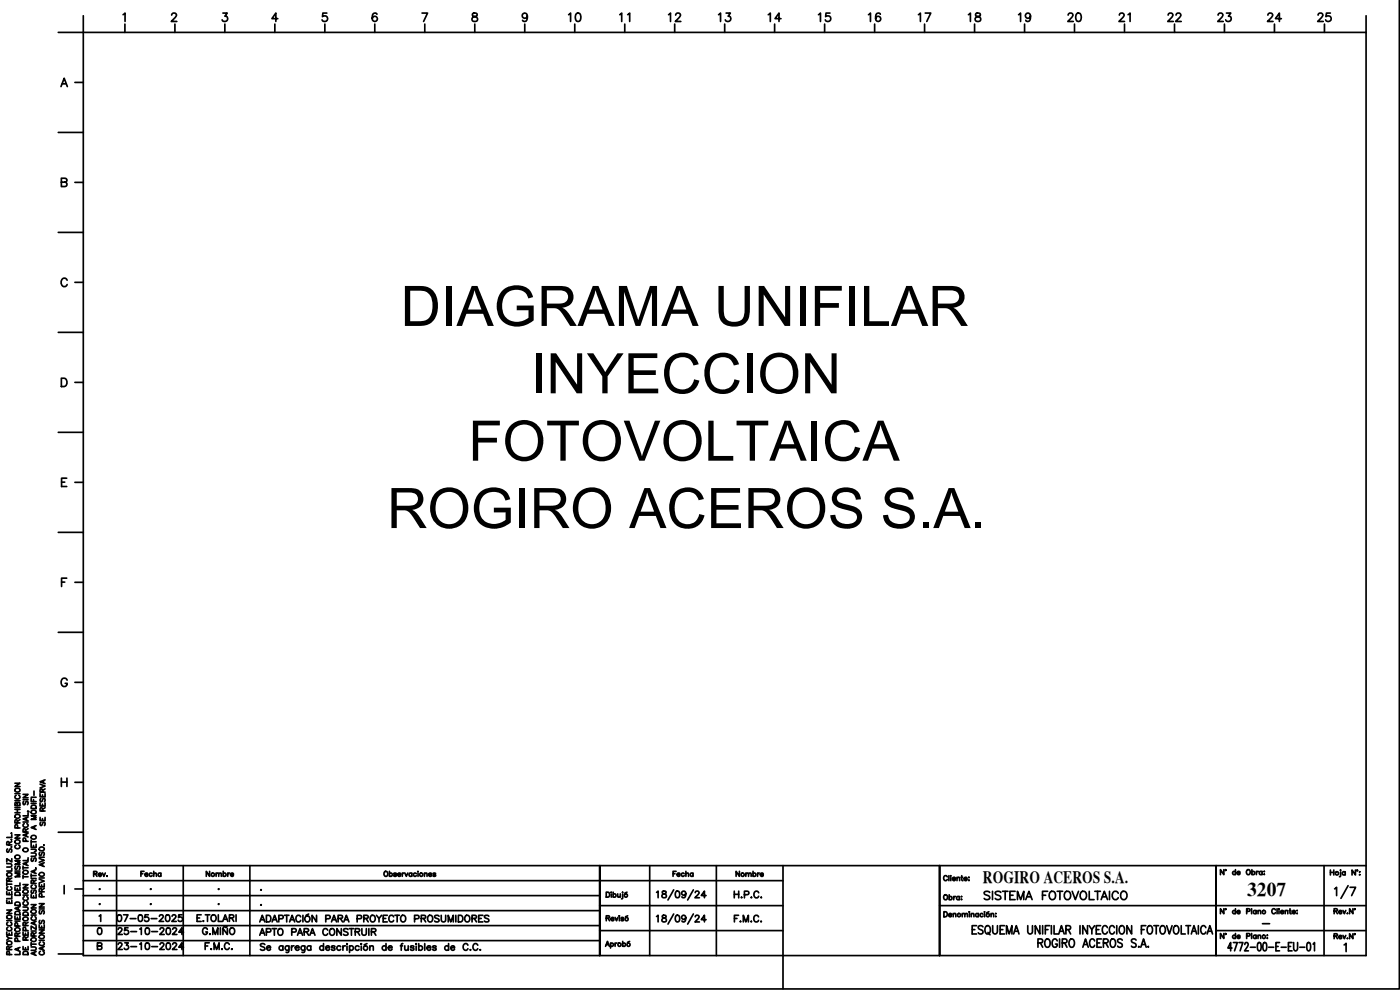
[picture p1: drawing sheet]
<svg xmlns="http://www.w3.org/2000/svg" width="420mm" height="297mm" viewBox="0 0 420 297" stroke-linecap="round" stroke-linejoin="round" font-family="sans-serif">
<!-- layer: ASHADE -->
<g fill="none" stroke="#000" stroke-width=".51">
<path d="M420 .1v296.6h-420M4.5 235h1.5l-1.5 1h1.5M4.5 238.1h1.5M4.6 236.8a.71 .71 0 0 1 .9-.3 .71 .71 0 0 1 .3 1 .74 .74 0 0 1-.9 .1 .74 .74 0 0 1-.3-.8zM4.8 238.6a.56 .56 0 0 0-.3 .7 .56 .56 0 0 0 .6 .4h.3a.56 .56 0 0 0 .6-.4 .56 .56 0 0 0-.4-.7M6.9 238.3h1.5l-1.5 1.1h1.5M6.9 239.9h1.5M9.4 239.6v.9h1.4M9.4 239.2h1.4M2 259.1h1.1l.4 .5v.3l-.4 .2h-1.1M2.2 254.7l-.1 .9h.4l.4-.7 .4-.2 .2 .4-.2 .6M2.8 253.5l-.1-.9h-.5l-.2 .9h1.5"/>
<path d="M3.4 254.1h.1M3.4 251.9h.1M3.4 250h.1M3.5 257.6v1l-1.5-1v1M3.5 250.4v.9h-1.5M3.5 252.5l-.7 .5M4.5 250.5h1.5l-1.5 1h1.5M4.5 243.8h1.5M4.5 242.9h1.5M4.5 242.3h1.5M4.5 240.2h1.5M4.6 256.8a.71 .71 0 0 1 .9-.2 .71 .71 0 0 1 .3 1 .74 .74 0 0 1-.9 .1 .74 .74 0 0 1-.3-.9z"/>
<path d="M4.6 252.3a.71 .71 0 0 1 .9-.3 .71 .71 0 0 1 .3 1 .74 .74 0 0 1-.9 .1 .74 .74 0 0 1-.3-.8zM4.6 244.6a.71 .71 0 0 1 .9-.2 .71 .71 0 0 1 .3 .9 .74 .74 0 0 1-.9 .2 .74 .74 0 0 1-.3-.9zM4.7 259.8l-.1 .9 .4 .1 .4-.8 .4-.2 .2 .4-.2 .6M4.8 253.6a.56 .56 0 0 0-.3 .6 .56 .56 0 0 0 .6 .4h.3a.56 .56 0 0 0 .6-.4 .56 .56 0 0 0-.4-.6M5.2 246.9l-.1-.8-.3-.2-.3 .4v.6h1.5M5.2 241.1l.3-.4 .3 .1 .2 .3v.6h-1.5l.1-.9 .5 .1 .1 .8M5.2 242.9v.9M5.3 248.4l-.1-.8-.6-.1-.1 .9h1.5M6 258.2h-1.5l1.5 .6-1.5 .6h1.5M6 245.9l-.8 .5M6.9 259.8v1M6.9 246.6h1.5"/>
<path d="M7.1 254.6a.73 .73 0 0 1 .9-.1 .73 .73 0 0 1 .3 .8 .7 .7 0 0 1-.9 .2 .7 .7 0 0 1-.3-.9zM7.1 240.4l-.2 .4 .2 .6 .4-.1 .5-.9 .4 .4-.2 .6M7.3 247.1a.54 .54 0 0 0-.4 .7 .54 .54 0 0 0 .6 .4h.4a.54 .54 0 0 0 .5-.4 .54 .54 0 0 0-.3-.7M7.6 249.6v-.8l-.4-.2-.3 .4v.6h1.5M7.7 252.4l-.1-.8-.5-.1-.2 .9h1.5M7.9 245.3v.8M7.9 250.2v.7M7.9 258.8v.7M8.3 243.4l.4 .2M8.4 258.6l-1.5 .5 1.5 .6M8.4 257.4v.8h-1.5M8.4 250l-1.5 .6 1.5 .5"/>
<path d="M8.4 245.1l-1.5 .6 1.5 .6M8.4 243.9v.9h-1.5M8.4 248.6l-.8 .5M9.4 255.9h1l.4 .5v.3l-.4 .2h-1M9.4 254.8l1.3 .1 .1 .5-.4 .1M9.4 253.3v.9h1.4v-.9M9.4 252.1v1M9.4 252.6h1.4M9.4 241.1h1.4M9.4 241.9a.82 .82 0 0 1 1.4 .2v.5h-1.4zM9.6 257.4l-.2 .4 .2 .6 .3-.1 .5-.9 .4 .4-.2 .6M10.1 253.6v.6"/>
<path d="M10.8 247.7l-1.4 .6 1.4 .6M10.8 244.7h-1.4l1.4 .6-1.4 .6h1.4M11.8 257.6l1.5 .5-1.5 .6M11.8 257.2h1.5M12 255.7l-.2 .4 .2 .6 .3-.1 .5-.9 .5 .4-.2 .6M12 254.3a.74 .74 0 0 1 .9-.1 .74 .74 0 0 1 .3 .8 .71 .71 0 0 1-1 .3 .71 .71 0 0 1-.2-1zM12.8 259.1v.7M13.1 253.6h.1M13.3 258.9l-1.5 .5 1.5 .6M2 279.6v1h1.5v-1M2 273.1h1.5l-1.5 1h1.5M2 270.1v.9h1.5v-.9"/>
<path d="M2 267.5v.9h1.5v-.9M2 276.2h1.5M2 265.3h1.5M2 264.8v1M2.1 274.9a.71 .71 0 0 1 1-.3 .71 .71 0 0 1 .2 1 .74 .74 0 0 1-.9 .1 .74 .74 0 0 1-.3-.8zM2.1 262.1a.71 .71 0 0 1 1-.2 .71 .71 0 0 1 .2 1 .74 .74 0 0 1-.9 .1 .74 .74 0 0 1-.3-.9zM2.4 278.2a.56 .56 0 0 0-.4 .6 .56 .56 0 0 0 .6 .5h.4a.56 .56 0 0 0 .5-.5 .56 .56 0 0 0-.3-.6M2.4 276.7a.54 .54 0 0 0-.4 .6 .54 .54 0 0 0 .6 .5h.4a.54 .54 0 0 0 .5-.5 .54 .54 0 0 0-.3-.6M2.4 266.1a.54 .54 0 0 0-.4 .6 .54 .54 0 0 0 .6 .4h.4a.54 .54 0 0 0 .5-.4 .54 .54 0 0 0-.3-.6M2.8 264.4l-.1-.8-.5-.1-.2 .9h1.5M2.8 267.9v.5M2.8 270.4v.6"/>
<path d="M2.8 280v.6M3.5 268.8v.8h-1.5M3.5 260.5v.9h-1.5M3.5 263.4l-.7 .5M4.5 274.9v.9h1.5v-.9M4.5 266.2v.9h1.5v-.9M4.5 276.4h1.5M4.5 261.4h1.5M4.6 278.6a.71 .71 0 0 1 .9-.2 .71 .71 0 0 1 .3 .9 .73 .73 0 0 1-.9 .2 .73 .73 0 0 1-.3-.9zM4.6 273.7a.84 .84 0 0 1 1.4 .2v.5h-1.5zM4.6 270.9a.86 .86 0 0 1 1.4 .2v.5h-1.5zM4.6 267.9a.82 .82 0 0 1 1-.2 .82 .82 0 0 1 .4 .9h-1.5z"/>
<path d="M5.2 266.6v.5M5.2 275.2v.6M5.3 277.9l-.1-.9h-.6l-.1 .9h1.5M5.5 272.2v.7M6 272l-1.5 .6 1.5 .5M6 264.9v.9h-1.5M6 261.9h-1.5l1.5 .6-1.5 .6h1.5M6 279.9l-.8 .5M6.9 279.6v1h1.5v-1M6.9 272.1l1.3 .1 .2 .4-.2 .5h-1.3M6.9 265.4h1.5l-1.5 1h1.5M6.9 268.6h1.5"/>
<path d="M6.9 263.1h1.5M6.9 262.6v1M6.9 260.4h1.5M7 273.9a.84 .84 0 0 1 1.4 .2v.5h-1.5zM7 267.2a.71 .71 0 0 1 1-.3 .71 .71 0 0 1 .2 1 .73 .73 0 0 1-.9 .1 .73 .73 0 0 1-.3-.8zM7 261.4a.71 .71 0 0 1 1-.3 .71 .71 0 0 1 .2 1 .74 .74 0 0 1-.9 .1 .74 .74 0 0 1-.3-.8zM7.1 275.3a.69 .69 0 0 1 1-.1 .69 .69 0 0 1 .1 .9 .74 .74 0 0 1-.9 .1 .74 .74 0 0 1-.3-.8zM7.3 270.6a.56 .56 0 0 0-.4 .6 .56 .56 0 0 0 .6 .4h.4a.56 .56 0 0 0 .5-.4 .56 .56 0 0 0-.3-.6M7.3 269.1a.56 .56 0 0 0-.4 .6 .56 .56 0 0 0 .6 .4h.4a.56 .56 0 0 0 .5-.4 .56 .56 0 0 0-.3-.6M7.6 277.7v-.9h-.5l-.2 .9h1.5M7.6 280v.6M7.7 279.2l-.1-.9-.4-.1-.3 .4v.6h1.5"/>
<path d="M8.4 276.7l-.8 .5M9.4 271.4h1.4l-1.4 1h1.4M9.4 268.4v1h1.4v-1M9.4 262.2v1M9.4 279.3h1.4M9.4 274.6h1.4M9.4 263.6h1.4M9.4 262.7h1.4M9.6 267.1l-.2 .3 .2 .7 .3-.2 .4-.8h.3l.2 .3-.2 .7M9.7 275.1a.61 .61 0 0 0-.3 .8 .61 .61 0 0 0 .9 .2 .56 .56 0 0 0 .5-.4 .56 .56 0 0 0-.3-.6M9.7 265.6a.61 .61 0 0 0-.3 .8 .61 .61 0 0 0 .9 .2 .56 .56 0 0 0 .5-.4 .56 .56 0 0 0-.3-.6M10.1 265.1l-.1-.9-.4-.1-.2 .3v.7h1.4"/>
<path d="M10.1 268.8v.6M10.4 261.1v.8M10.4 276.6v.8M10.7 260.5h.1M10.8 277.9v1l-1.4-1v1M10.8 276.4l-1.4 .6 1.4 .6M10.8 260.9l-1.4 .6 1.4 .6M10.8 279.9l-.7 .5M10.8 264.1l-.7 .5M11.8 279h1.5l-1.5 1h1.5M11.8 277.5v.9h1.5v-.9M11.8 271.1h1.5l-1.5 1h1.5"/>
<path d="M11.8 265.1v1h1.5v-1M11.8 263.8l1.5 .6-1.5 .5M11.8 272.7h1.5M11.8 263.4h1.5M12 276.1l-.2 .4 .2 .6 .3-.1 .4-.8 .5 .1-.1 .8M12 273.2l-.2 .4 .2 .6 .3-.1 .4-.8 .4-.1 .2 .4-.2 .6M12 261.9a.69 .69 0 0 1 1-.1 .69 .69 0 0 1 .1 1 .73 .73 0 0 1-.9 .1 .73 .73 0 0 1-.3-.8zM12.5 267.6l-.1-.9-.3-.1-.3 .3v.7h1.5M12.5 265.5v.6M12.5 277.9v.5M12.6 269.1l-.1-.9-.6-.1-.1 1h1.5M13.3 266.6l-.8 .5"/>
<path d="M2 280.9l.8 .6M2.2 282.5a.74 .74 0 0 1 .9-.1 .74 .74 0 0 1 .4 .8 .71 .71 0 0 1-1 .3 .71 .71 0 0 1-.3-1zM2.8 284.9l-.1-.8-.4-.2-.3 .4v.6h1.5M2.8 286.4v-.8h-.7l-.1 .8h1.5M3.5 281.5h-.7l-.8 .6M3.5 283.9l-.7 .5M5.2 280.9l-.1-.8-.3-.2-.3 .4v.6h1.5M5.3 282.4l-.1-.8h-.6l-.1 .8h1.5M5.5 284.5v.7M6 285.6v.8h-1.5M6 284.3l-1.5 .5 1.5 .6M6.9 284v.9h1.5v-.9"/>
<path d="M7 285.7a.81 .81 0 0 1 1-.2 .81 .81 0 0 1 .4 .9h-1.5zM7.6 282.1v-.9l-.4-.1-.3 .3v.7h1.5M7.6 284.4v.5M8.4 281.1l-.8 .5M9.4 284.1h1l.4 .5v.3l-.4 .2h-1M9.4 283.3h1.4M9.4 282.8v1M10.1 280.8l-.1-.8-.5-.1-.1 .9h1.4M10.4 285.7v.7M10.8 285.5l-1.4 .6 1.4 .5M11.8 282.1h1.5M12 280.6a.69 .69 0 0 1 1-.1 .69 .69 0 0 1 .1 1 .73 .73 0 0 1-.9 .1 .73 .73 0 0 1-.3-.8z"/>
<path d="M12.1 285.4a.56 .56 0 0 0-.3 .7 .56 .56 0 0 0 .5 .4h.4a.56 .56 0 0 0 .6-.4 .56 .56 0 0 0-.4-.7M12.1 282.6a.54 .54 0 0 0-.3 .7 .54 .54 0 0 0 .5 .4h.4a.54 .54 0 0 0 .6-.4 .54 .54 0 0 0-.4-.7M12.8 284.2v.7M13.3 284l-1.5 .6 1.5 .5M25 286.7v-277h385v277M235 286.7v10"/>
<circle cx="10" cy="251.2" r=".69"/>
<circle cx="10" cy="243.6" r=".69"/>
<circle cx="10" cy="273.5" r=".69"/>
<circle cx="10" cy="281.9" r=".69"/>
</g>
<!-- layer: Texto-rotulo -->
<g fill="none" stroke="#000" stroke-width=".51">
<path d="M17.5 9.7h7.5M36.9 4.4l.6-.5v2.5M37.5 7.2v2.5M51.5 4.5l.5-.6h.5l.5 .5-.4 .8-1.2 1.2h1.7M52.5 7.2v2.5M66.9 3.9h1.3l-.7 1a.83 .83 0 0 1 .6 1.3 .83 .83 0 0 1-1.4-.2M67.5 7.2v2.5M82.5 7.2v2.5M83.4 5.6h-1.8l1.2-1.7v2.5M97.5 7.2v2.5M98.1 3.9h-1.2l-.1 1.1a.88 .88 0 0 1 1.3 0 .88 .88 0 0 1-.2 1.3 .88 .88 0 0 1-1.3-.3M112.5 7.2v2.5"/>
<path d="M113.1 4.3a.71 .71 0 0 0-1-.3 1.45 1.45 0 0 0 .4 2.4 .78 .78 0 0 0 .8-.7 .78 .78 0 0 0-.8-.8 .78 .78 0 0 0-.8 .7M126.7 3.9h1.6l-1.2 2.5M127.5 7.2v2.5M141.9 4a.5 .5 0 0 0 .2 .9l.5 .1a.72 .72 0 0 1 .7 .7 .72 .72 0 0 1-.6 .7h-.5a.72 .72 0 0 1-.6-.7 .72 .72 0 0 1 .8-.7l.4-.1a.5 .5 0 0 0 .3-.9zM142.5 7.2v2.5M157.5 7.2v2.5M158.3 4.8a.77 .77 0 0 1-1.1 .6 .77 .77 0 0 1-.3-1.2 .77 .77 0 0 1 1.2 .1 1.34 1.34 0 0 1-.8 2.1l-.5-.3M410 4.7v5M17.5 39.7h7.5M18.3 26l1-2.5 .9 2.5M18.6 25.2h1.3M22.5 24.7h2.5"/>
<path d="M18.4 54.7l1.5-.1 .2-.4-.1-.5-.5-.2h-1.1v2.5h1.1a.66 .66 0 0 0 .6-.7 .66 .66 0 0 0-.6-.6M22.5 54.7h2.5M17.5 69.7h7.5M17.5 99.7h7.5M20.2 84.1a.92 .92 0 0 0-1.1-.6 .92 .92 0 0 0-.7 .9v.6a.92 .92 0 0 0 .7 1 .92 .92 0 0 0 1.1-.6M22.5 84.7h2.5M18.4 113.5h.9a1.34 1.34 0 0 1 .8 1.2 1.34 1.34 0 0 1-.8 1.3h-.9zM22.5 114.7h2.5M17.5 129.7h7.5M17.5 159.7h7.5M18.5 144.7h.9M20 143.5h-1.5v2.5h1.5"/>
<path d="M22.5 144.7h2.5M18.5 174.7h.9M20 173.5h-1.5v2.5M22.5 174.7h2.5M17.5 189.7h7.5M17.5 219.7h7.5M20.2 204.1a.93 .93 0 0 0-1.1-.6 .93 .93 0 0 0-.7 .9v.6a.9 .9 0 0 0 .9 1 .9 .9 0 0 0 .9-1h-.6M22.5 204.7h2.5M18.4 233.5v2.5M18.4 234.7h1.7M20.1 233.5v2.5M22.5 234.7h2.5"/>
<path d="M17.5 249.7h7.5M19.3 265.7v2.5M22.5 266.7h2.5M115.4 261.7l.1-.2a.67 .67 0 0 1 .9 .7 .67 .67 0 0 1-1 .5zM116.9 262.2a.47 .47 0 0 1 .7-.1 .47 .47 0 0 1 0 .7 .47 .47 0 0 1-.7-.1M116.9 261.4v1.5M119 262.2l-.8-.2v.3l.8 .4-.3 .2-.5-.2M119.4 262.4h.8a.49 .49 0 0 0-.7-.3 .49 .49 0 0 0-.1 .7 .49 .49 0 0 0 .7 .1l.1-.2M120.7 261.9v1M121.3 261.9l-.4 .1-.2 .4M121.5 261.9l.4 1 .5-1M123.6 262.2a.47 .47 0 0 0-.7-.1 .47 .47 0 0 0 0 .7 .47 .47 0 0 0 .7-.1"/>
<path d="M123.6 261.9v1M124.9 262.2a.47 .47 0 0 0-.7-.1 .47 .47 0 0 0 0 .7 .47 .47 0 0 0 .7-.1M125.4 261.5h.1M125.5 262v.9M127.4 262.2l.3-.3 .4 .1 .1 .9M127.4 261.9v1M128.7 262.4h.8a.48 .48 0 0 0-.6-.3 .48 .48 0 0 0-.2 .7 .48 .48 0 0 0 .7 .1l.1-.2M130.7 262.2l-.2-.3-.6 .3 .8 .3v.4l-.8-.2M181.9 275.5l.9-.1 .1-.5-1-.1v1.5M181.9 267.7h.6a.81 .81 0 0 1 .5 .7 .81 .81 0 0 1-.5 .8h-.6zM182.5 275.5l.4 .8M183.4 275.7h.8a.48 .48 0 0 0-.7-.3 .48 .48 0 0 0 .1 .8l.4 .1 .2-.2"/>
<path d="M183.4 267.8h.1M183.5 268.3v.9M184 268.4a.47 .47 0 0 1 .7-.1 .47 .47 0 0 1 0 .7 .47 .47 0 0 1-.7 0M184 267.7v1.5M184.6 275.3l.4 1 .4-1M185.4 268.2v.9l.4 .1 .4-.3M185.8 274.8h.1M185.9 275.3v1M186.2 268.2v1M186.8 267.8h.1M186.9 268.3v1.1l-.4 .3M187.2 275.5l-.3-.2h-.4v.3l.6 .2 .1 .3-.3 .2-.5-.2"/>
<path d="M188.2 267.7l-.7 .3M188.4 274.8l-.7 .2M283.3 273.6h.5a.8 .8 0 0 1 .5 .7 .8 .8 0 0 1-.5 .8h-.5zM283.4 268.7l.1-.2a.67 .67 0 0 1 .9 .8 .67 .67 0 0 1-1 .5zM284.3 263.1a.56 .56 0 0 0-.6-.4 .56 .56 0 0 0-.5 .6v.4a.56 .56 0 0 0 .5 .5 .56 .56 0 0 0 .6-.3M284.7 274.5h.9a.47 .47 0 0 0-.8-.3 .47 .47 0 0 0 .1 .8l.4 .1 .3-.2M284.8 262.7v1.5M284.9 269.2a.47 .47 0 0 1 .7-.1 .47 .47 0 0 1 0 .7 .47 .47 0 0 1-.7 0M284.9 268.5v1.5M285.3 262.8h.1M285.3 263.3v.9M285.9 263.7h.8a.43 .43 0 0 0-.4-.5 .43 .43 0 0 0-.4 .5l.3 .5 .5-.2"/>
<path d="M286.1 274.3l.3-.2h.4l.1 1M286.1 274.1v1M286.2 269v1M286.8 269h-.4l-.2 .4M287.2 263.5l.4-.3 .3 .1 .1 .9M287.2 263.2v1M287.9 269.2a.48 .48 0 0 0-.7-.1 .48 .48 0 0 0 0 .7 .48 .48 0 0 0 .7 0M287.9 269v1M288.4 263.2h.5M288.6 269h.1M288.6 269.8h.1M288.6 262.7v1.2l.4 .3"/>
<path d="M288.8 274.3l.3-.2h.4l.1 1M288.8 274.1v1M289.3 263.7h.9a.44 .44 0 0 0-.4-.5 .44 .44 0 0 0-.5 .5l.4 .5 .5-.2M289.6 274.3l.3-.2h.4v1M290.8 263.2h.1M290.8 264.1h.1M290.9 273.6h.1M290.9 274.1v1M291.5 274.3l.3-.2h.4l.1 1M291.5 274.1v1M293.6 274.3a.48 .48 0 0 0-.7-.1 .48 .48 0 0 0 0 .7 .48 .48 0 0 0 .7 0M293.6 274.1v1"/>
<path d="M295 274.3a.48 .48 0 0 0-.7-.1 .48 .48 0 0 0 0 .7 .48 .48 0 0 0 .7 0M295.4 273.6h.1M295.5 274.1v1M296.8 273.6l-.7 .2M297.4 274.3l.4-.2h.3l.1 1M297.4 274.1v1M298.9 274.1h.1M298.9 274.9h.1M367.3 272.7v1.5l-1-1.5v1.5M367.3 260.9v1.5l-1-1.5v1.5M370.8 273.4a.48 .48 0 0 0-.7-.1 .48 .48 0 0 0 0 .7 .48 .48 0 0 0 .7-.1M370.8 261.6a.48 .48 0 0 0-.7 0 .48 .48 0 0 0 0 .7 .48 .48 0 0 0 .7-.1"/>
<path d="M370.8 260.9v1.5M370.8 272.7v1.5M371.3 273.6h.8a.48 .48 0 0 0-.6-.3 .48 .48 0 0 0-.2 .7 .48 .48 0 0 0 .7 .1l.1-.2M371.3 261.9h.8a.48 .48 0 0 0-.6-.3 .48 .48 0 0 0-.2 .7 .48 .48 0 0 0 .7 .1l.1-.2M374.1 273.4h.9l.1-.6-1-.1v1.5M374.2 261.1l.2-.1a.68 .68 0 0 1 .8 .7 .68 .68 0 0 1-1 .5zM375.6 272.7v1.5M375.7 261.6a.47 .47 0 0 1 .7 0 .47 .47 0 0 1 0 .7 .47 .47 0 0 1-.7-.1M375.7 260.9v1.5M377 273.4a.47 .47 0 0 0-.7-.1 .47 .47 0 0 0 0 .7 .47 .47 0 0 0 .7-.1M377 273.2v1M377.1 261.4v1"/>
<path d="M377.5 273.4l.4-.2h.4l.1 1M377.5 273.2v1M377.6 261.4l-.3 .1-.2 .4M378.8 261.6a.48 .48 0 0 0-.7 0 .48 .48 0 0 0 0 .7 .48 .48 0 0 0 .7-.1M378.8 261.4v1M379.4 261.4h.1M379.4 262.3h.1M382.8 273a.56 .56 0 0 0-.7-.4 .56 .56 0 0 0-.4 .6v.4a.56 .56 0 0 0 .4 .6 .56 .56 0 0 0 .7-.4M383.3 272.7v1.5M383.8 272.7h.1M383.8 273.2v1M384.3 273.6h.9a.51 .51 0 0 0-.8-.2 .51 .51 0 0 0 0 .8 .51 .51 0 0 0 .8-.3"/>
<path d="M385.7 273.4l.4-.2h.3l.1 1M385.7 273.2v1M386.9 273.2h.5M387.1 272.7v1.2l.4 .3M387.8 273.6h.9a.5 .5 0 0 0-.8-.2 .5 .5 0 0 0 0 .8 .5 .5 0 0 0 .8-.3M389.3 273.2h.1M389.3 274h.1M399.3 261v1.5M399.3 261.8h1M400.3 261v1.5M400.4 273.4l.8-.1 .1-.5-.9-.1v1.5M400.9 273.4l.5 .8"/>
<path d="M401.8 273.6h.9a.48 .48 0 0 0-.5-.4 .48 .48 0 0 0-.5 .5 .48 .48 0 0 0 .5 .5l.5-.3M402.3 261.1h.1M402.3 261.6v1.1l-.3 .3M403 273.2l.5 1 .4-1M403.7 261.8a.48 .48 0 0 0-.7-.1 .48 .48 0 0 0 0 .7 .48 .48 0 0 0 .7-.1M403.7 261.5v1M404.4 274h.1M406 272.7v1.5l-1-1.5v1.5M406.8 261v1.5l-1-1.5v1.5M408.1 261.5h.1M17.5 286.2h7.5M181.7 283.9l.6-1.4 .6 1.4"/>
<path d="M181.9 283.4h.8M183.2 283.2a.47 .47 0 0 1 .7-.1 .47 .47 0 0 1 0 .7 .47 .47 0 0 1-.7-.1M183.2 282.9v1.5M184.6 282.9v1M185.2 282.9l-.6 .5M186.9 283.2a.47 .47 0 0 1 .7-.1 .47 .47 0 0 1 0 .7 .47 .47 0 0 1-.7-.1M186.9 282.5v1.4M189 282.5l-.7 .2M367.3 280.1v1.5l-1-1.5v1.5M370.8 280.8a.48 .48 0 0 0-.7-.1 .48 .48 0 0 0 0 .7 .48 .48 0 0 0 .7 0M370.8 280.1v1.5M371.3 281h.8a.48 .48 0 0 0-.7-.3 .48 .48 0 0 0 .1 .8l.4 .1 .2-.2"/>
<path d="M374.1 280.9l.9-.1 .1-.4-.3-.3h-.7v1.5M375.6 280.1v1.5M377 280.8a.47 .47 0 0 0-.7-.1 .47 .47 0 0 0 0 .7 .47 .47 0 0 0 .7 0M377 280.6v1M377.5 280.9l.4-.3 .4 .1 .1 .9M377.5 280.6v1M380.3 281.4h.1M380.3 280.6h.1M400.4 280.9l.8-.1 .1-.5-.9-.1v1.5M400.9 280.9l.5 .8M401.8 281.1h.9a.5 .5 0 0 0-.8-.2 .5 .5 0 0 0 0 .8 .5 .5 0 0 0 .8-.3M403 280.7l.5 1 .4-1"/>
<path d="M404.4 281.5h.1M406 280.2v1.5l-1-1.5v1.5"/>
<circle cx="126.4" cy="262.4" r=".49"/>
<circle cx="187.8" cy="268.7" r=".49"/>
<circle cx="188.1" cy="275.8" r=".5"/>
<circle cx="287.8" cy="274.6" r=".49"/>
<circle cx="296.5" cy="274.6" r=".5"/>
<circle cx="367.8" cy="272.8" r=".14"/>
<circle cx="367.8" cy="261.1" r=".14"/>
<circle cx="379.3" cy="273.6" r=".49"/>
<circle cx="401.2" cy="262" r=".49"/>
<circle cx="407.3" cy="261.2" r=".14"/>
<circle cx="185.9" cy="283.4" r=".49"/>
<circle cx="188.6" cy="283.4" r=".49"/>
<circle cx="367.8" cy="280.2" r=".14"/>
<circle cx="379.3" cy="281.1" r=".5"/>
<circle cx="406.5" cy="280.3" r=".14"/>
</g>
<!-- layer: TEXTOS -->
<g fill="none" stroke="#000" stroke-width=".51">
<path d="M25 4.7v5M29.5 278.5a.64 .64 0 0 1 1 .3l.1 .4a.89 .89 0 0 1-.6 1.2h-.2a1.27 1.27 0 0 1-.3-1.9zM29.8 274.9l.4-.4v2M29.8 271.3h.2zM29.9 266.7v.2zM45.1 271.3h.2zM45.2 266.7v.2zM59.1 275.4h.8M60.4 274.5h-1.3v2h1.3M60.9 276.4h.2zM61.6 274.5h1.3M62.2 278.9a.73 .73 0 0 0-.8-.5 .73 .73 0 0 0-.6 .7v.5a.71 .71 0 0 0 .7 .8 .71 .71 0 0 0 .7-.8h-.4"/>
<path d="M62.3 274.5v2M63.5 274.8a.92 .92 0 0 1 1.3 .1 .92 .92 0 0 1-.1 1.3 .92 .92 0 0 1-1.3-.2 .92 .92 0 0 1 .1-1.2zM65.5 274.5v2h1.2M65.5 271.3h.2zM65.5 266.8h.2zM66.1 278.4v2M66.8 276.5l.8-2 .8 2M67.1 275.8h1M68.1 278l-.2 .3-.5-.3-.4 .3M68.2 278.6v1.8l-1.3-1.8v1.8M68.9 275.4l1.1-.1 .1-.6-1.2-.2v2M69.1 278.7l.2-.2a.93 .93 0 0 1 1.2 .9 .93 .93 0 0 1-1.2 .9l-.4-.7z"/>
<path d="M69.5 275.4l.7 1.1M70.8 274.5v2M197 267.7l.5-.3v2M197 275l.5-.4v2M198.8 267.4v.6l.9 .3 .3 .4a.67 .67 0 0 1-.7 .7 .67 .67 0 0 1-.7-.7l1.3-.9-.1-.4zM198.8 274.7v.6l.6 .2a.58 .58 0 0 1 .6 .5 .58 .58 0 0 1-.5 .6l-.7-.1-.2-.6 .3-.3 .9-.3 .1-.4a.74 .74 0 0 0-1.1-.2zM202.2 267l-1.7 3M202.2 274.2l-1.7 3.1M202.9 267.4h.5a1.14 1.14 0 0 1 0 2h-.2a1.26 1.26 0 0 1-.3-2zM202.9 274.7a.64 .64 0 0 1 1 .3l.1 .5a.89 .89 0 0 1-.6 1.1h-.2a1.27 1.27 0 0 1-.3-1.9zM205.8 268a.63 .63 0 0 1-.8 .6 .63 .63 0 0 1-.3-1 .63 .63 0 0 1 1 0l.1 .4a.96 .96 0 0 1-.8 1.4l-.3-.3M205.8 275.3a.63 .63 0 0 1-.8 .5 .63 .63 0 0 1-.3-.9 .63 .63 0 0 1 1 0l.1 .4a.96 .96 0 0 1-.8 1.3l-.3-.3"/>
<path d="M208.1 267l-1.7 3M208.1 274.2l-1.7 3.1M208.7 267.8l.2-.4h.5l.4 .5-1.2 1.5h1.3M208.7 275.1l.3-.5h.4l.4 .4-.3 .7-.9 .9h1.3M211.9 268.7h-1.4l.9-1.3v2M211.9 275.9h-1.4l.9-1.3v2M220.4 267.4v2M220.4 268.3h1.3M220.4 275.6h.8M221.7 274.6h-1.3v2M221.7 267.4v2M222.1 276.5h.2z"/>
<path d="M222.5 269.2v.2zM223.1 276.6v-2l.7 2 .8-2v2M223.4 268.4l1.2-.1 .1-.2-.1-.5-1.2-.2v2M225.4 276.5h.2zM225.4 269.3h.2zM227.6 275.1a.73 .73 0 0 0-.8-.5 .73 .73 0 0 0-.6 .8 .83 .83 0 0 0 .3 1.1 .83 .83 0 0 0 1.1-.2v-.2M227.7 267.9a.73 .73 0 0 0-.8-.5 .73 .73 0 0 0-.6 .7v.5a.73 .73 0 0 0 .6 .8 .73 .73 0 0 0 .8-.5M228.4 276.4v.2zM228.5 269.2v.2zM29.2 283.8l1.2-.1 .1-.6-1.3-.2v2l1.3-.2 .1-.5-.5-.4M61.6 283.8h.7M62.8 282.9h-1.2v2"/>
<path d="M62.9 280.3h.2zM63.3 284.8h.2zM63.9 280.4v-2l.7 2 .8-2v2M64.2 284.9v-2l.8 2 .8-2v2M66.5 284.8h.2zM68.8 283.4a.74 .74 0 0 0-.8-.5 .74 .74 0 0 0-.6 .7v.5a.74 .74 0 0 0 .6 .8 .74 .74 0 0 0 .8-.5M69.5 284.8h.2z"/>
</g>
<!-- layer: 0 -->
<g fill="none" stroke="#000" stroke-width=".51">
<path d="M78 276.6l.7-2 .8 2M79.9 274.6h.7a1.07 1.07 0 0 1 .7 1 1.07 1.07 0 0 1-.7 1h-.7zM81.7 276.6l.7-2 .8 2M83.7 275.7l1.1-.1 .2-.3-.1-.5-1.2-.2v2M85.4 274.6h1.3M86 274.6v2M86.9 276.6l.8-2 .7 2M90.2 275.1a.73 .73 0 0 0-.8-.5 .73 .73 0 0 0-.6 .8 .83 .83 0 0 0 .3 1.1 .83 .83 0 0 0 1-.2l.1-.2M90.9 274.6v2M92.6 274.2l-.7 .4M95 274.6v2l-1.3-2v2M97.8 275.7l1.1-.1 .2-.3-.1-.5-1.2-.2v2"/>
<path d="M99.5 276.6l.7-2 .8 2M101.5 275.6l1.1-.1 .1-.7-1.2-.2v2M102.2 275.6l.6 1M103.2 276.6l.7-2 .8 2M107.2 275.7l1.1-.1 .2-.3-.1-.5-1.2-.2v2M109.2 275.6l1.1-.1 .1-.7-1.2-.2v2M109.9 275.6l.6 1M111.3 274.9a.94 .94 0 0 1 1.4 .6 .94 .94 0 0 1-1 1.1l-.6-.7zM113 274.6l.7 1v1M114.5 274.6l-.8 1M115 275.6h.8M116.2 274.6h-1.2v2h1.2"/>
<path d="M118.1 275.1a.73 .73 0 0 0-.8-.5 .73 .73 0 0 0-.6 .8 .83 .83 0 0 0 .3 1.1 .83 .83 0 0 0 1-.2l.1-.2M118.5 274.6h1.3M119.2 274.6v2M120.4 274.9a.94 .94 0 0 1 1.5 .6 .94 .94 0 0 1-1.1 1.1l-.6-.7zM124.4 275.7l1.2-.1 .1-.8-1.3-.2v2M126.4 275.6l1.2-.1 .2-.5-.5-.4h-.9v2M127.1 275.6l.7 1M128.5 274.9a.92 .92 0 0 1 1.3 .1 .92 .92 0 0 1-.1 1.3 .92 .92 0 0 1-1.3-.1 .92 .92 0 0 1 .1-1.3zM131.8 274.9l-.5-.3-.9 .3 .2 .5 1.2 .6v.3l-.5 .3-.9-.3M132.4 274.6v1.4l.6 .6a.62 .62 0 0 0 .8-.6v-1.4M134.5 276.6v-2l.8 2 .7-2v2M136.8 274.6v2"/>
<path d="M137.6 274.6h.6a1.07 1.07 0 0 1 .7 1 1.07 1.07 0 0 1-.7 1h-.6zM139.7 274.9a.94 .94 0 0 1 1.4 .6 .94 .94 0 0 1-1.1 1.1l-.5-.7zM141.7 275.6l1.1-.1 .2-.5-.5-.4h-.8v2M142.3 275.6l.7 1M143.7 275.6h.7M144.9 274.6h-1.2v2h1.2M146.7 274.9l-.5-.3-.8 .3 .2 .5 1.1 .6v.3l-.5 .3-.8-.3M79.5 283.4l-.5-.3-.9 .3 .1 .4 1.1 .5 .2 .3v.2l-.5 .3-.9-.3M80.1 284.4h1.1a.65 .65 0 0 0-.7-.6 .65 .65 0 0 0-.6 .7 .65 .65 0 0 0 .6 .6l.7-.3M84.9 284.1a.64 .64 0 0 0-.9-.1 .64 .64 0 0 0 0 .9 .64 .64 0 0 0 .9-.1M84.9 283.8v1.3M86.7 283.8l-.1 1.8-.3 .2-.4-.1"/>
<path d="M86.7 284.1a.64 .64 0 0 0-.9-.1 .64 .64 0 0 0 0 .9 .64 .64 0 0 0 .9-.1M87.5 283.8v1.3M88.2 283.8a.62 .62 0 0 0-.7 .6M88.6 284.4h1.2a.65 .65 0 0 0-.7-.6 .65 .65 0 0 0-.6 .7 .65 .65 0 0 0 .6 .6l.7-.3M91.5 283.8l-.1 1.8-.3 .2-.5-.1M91.5 284.1a.64 .64 0 0 0-1-.1 .64 .64 0 0 0 0 .9 .64 .64 0 0 0 1-.1M93.3 284.1a.64 .64 0 0 0-1-.1 .64 .64 0 0 0 0 .9 .64 .64 0 0 0 1-.1M93.3 283.8v1.3M97.1 284.1a.64 .64 0 0 0-.9-.1 .64 .64 0 0 0 0 .9 .64 .64 0 0 0 .9-.1M97.1 283.1v2M97.8 284.4h1.1a.65 .65 0 0 0-.7-.6 .65 .65 0 0 0-.6 .7 .65 .65 0 0 0 .6 .6l.7-.3M100.5 284.1l-.4-.3-.5 .1v.4l.8 .3 .1 .2-.4 .3-.6-.3"/>
<path d="M102.2 284.1a.64 .64 0 0 0-.9-.1 .64 .64 0 0 0 0 .9 .64 .64 0 0 0 .9-.1M102.9 283.8v1.3M103.7 283.8a.62 .62 0 0 0-.8 .6M104.1 283.9v1.2M104.9 284.1a.64 .64 0 0 1 .9-.1 .64 .64 0 0 1 0 .9 .64 .64 0 0 1-.9-.1M104.9 283.8v2M107.8 284.1a.64 .64 0 0 0-1-.1 .64 .64 0 0 0 0 .9 .64 .64 0 0 0 1-.1M108.4 283.9v1.2M111 284.2l.5-.4 .5 .1v1.2M111 283.8v1.3M115.8 284.1a.64 .64 0 0 0-.9-.1 .64 .64 0 0 0 0 .9 .64 .64 0 0 0 .9-.1M115.8 283.1v2"/>
<path d="M116.5 284.4h1.2a.65 .65 0 0 0-.7-.6 .65 .65 0 0 0-.6 .7 .65 .65 0 0 0 .6 .6l.7-.3M120.1 283.8h.7M120.9 283.1l-.4 .1-.1 .3v1.6M121.5 283.8l.1 1.2 .4 .1 .5-.4M122.5 283.8v1.3M124.2 284.1l-.4-.3-.5 .1v.4l.8 .3 .1 .2-.4 .3-.6-.3M124.9 283.1v.2zM124.9 283.9v1.2M125.7 284.1a.64 .64 0 0 1 .9-.1 .64 .64 0 0 1 0 .9 .64 .64 0 0 1-.9-.1M125.7 283.1v2M127.5 283.1v2M128.1 284.4h1.2a.65 .65 0 0 0-.7-.6 .65 .65 0 0 0-.6 .7 .65 .65 0 0 0 .6 .6l.7-.3"/>
<path d="M130.9 284.1l-.4-.3-.6 .1v.4l.9 .3 .1 .2-.4 .3-.6-.3M134.6 284.1a.64 .64 0 0 0-.9-.1 .64 .64 0 0 0 0 .9 .64 .64 0 0 0 .9-.1M134.6 283.1v2M135.3 284.4h1.1a.61 .61 0 0 0-.8-.6 .61 .61 0 0 0-.2 1l.4 .3 .6-.3M140.4 283.6a.73 .73 0 0 0-.8-.5 .73 .73 0 0 0-.6 .8v.5a.73 .73 0 0 0 .6 .7 .73 .73 0 0 0 .8-.5M141.1 285h.2zM143.4 283.6a.74 .74 0 0 0-.9-.5 .74 .74 0 0 0-.6 .8v.5a.74 .74 0 0 0 .6 .7 .74 .74 0 0 0 .9-.5M144 285h.2z"/>
<circle cx="92.2" cy="275.7" r=".88"/>
<circle cx="109.7" cy="284.4" r=".66"/>
</g>
<!-- layer: PRINCIPAL -->
<g fill="none" stroke="#000" stroke-width=".51">
<path d="M25 259.7h385M35 259.7v27M55 259.7v27M75 259.7v27M195 259.7v27M215 259.7v27M235 259.7v27M397.4 259.7v27M25 264.2h210M25 277.7h155M25 273.2h155M25 268.7h155"/>
<path d="M180 271.7h55M180 279.2h55M282 271.7h127.9M291.8 278.9h.8M293.1 277.7h-1.3v2.5h1.3M295 278.1a.71 .71 0 0 0-.9-.4 .71 .71 0 0 0-.4 .9l1.1 .6 .2 .7a.85 .85 0 0 1-1.4 0M296 277.9l.2-.2a1.27 1.27 0 0 1 1.1 1.3 1.27 1.27 0 0 1-1.1 1.2 1.59 1.59 0 0 1-.2-2.3zM296.5 279.8l.6 .7M297.9 277.7v1.8a.71 .71 0 0 0 .7 .7 .71 .71 0 0 0 .7-.7v-1.8M300.1 278.9h.9M301.5 277.7h-1.4v2.5h1.4M304.5 279.4h1"/>
<path d="M308.4 277.7v1.8a.71 .71 0 0 0 .7 .7 .71 .71 0 0 0 .8-.7v-1.8M312.1 277.7v2.5l-1.4-2.5v2.5M312.9 277.7v2.5M313.7 278.9h.8M315 277.7h-1.3v2.5M315.5 277.7v2.5M316.3 277.7v2.5h1.3M318.1 279.4h1M319.9 278.9l1.2-.1 .2-.3-.1-.5-.4-.3h-.9v2.5M320.6 278.9l.7 1.3M324.1 277.7v2.5M326.4 277.7v2.5l-1.4-2.5v2.5"/>
<path d="M326.9 277.7l.8 1.2v1.3M328.5 277.7l-.8 1.2M329 278.9h.8M330.3 277.7h-1.3v2.5h1.3M332.3 278.3a.78 .78 0 0 0-.9-.6 .78 .78 0 0 0-.6 1v.6a.78 .78 0 0 0 .6 .9 .78 .78 0 0 0 .9-.6M334.5 278.3a.78 .78 0 0 0-1-.6 .78 .78 0 0 0-.6 1v.6a.78 .78 0 0 0 .6 .9 .78 .78 0 0 0 1-.6M335.2 277.7v2.5M336.3 277.9l.2-.2a1.27 1.27 0 0 1 1 1.3 1.27 1.27 0 0 1-1 1.2 1.59 1.59 0 0 1-.2-2.3zM339.6 277.7v2.5l-1.4-2.5v2.5M342.5 278.9h.9M343.9 277.7h-1.4v2.5M344.7 277.9l.2-.2a1.27 1.27 0 0 1 1 1.3 1.27 1.27 0 0 1-1 1.2 1.61 1.61 0 0 1-.2-2.3z"/>
<path d="M346.3 277.7h1.4M347 277.7v2.5M348.5 277.9l.2-.2a1.27 1.27 0 0 1 1.1 1.3 1.27 1.27 0 0 1-1.1 1.2 1.59 1.59 0 0 1-.2-2.3zM350.1 277.7l.8 2.5 .8-2.5M352.6 277.9l.2-.2a1.27 1.27 0 0 1 1 1.3 1.27 1.27 0 0 1-1 1.2 1.61 1.61 0 0 1-.2-2.3zM354.5 277.7v2.5h1.2M355.9 277.7h1.4M356.6 277.7v2.5M357.8 279.4h1M359.6 277.7v2.5M361.9 278.3a.78 .78 0 0 0-1-.6 .78 .78 0 0 0-.5 1v.6a.78 .78 0 0 0 .5 .9 .78 .78 0 0 0 1-.6M362.6 279.4h1"/>
<path d="M364.9 279.2h45M25 286.7h385M25 282.2h155M180 286.7v-27v27M282 286.7v-27v27M302.1 280.2v-2.5l.8 2.5 .8-2.5v2.5M304.2 280.2l.8-2.5 .8 2.5M311.5 282.9l1.2-.1 .2-.4-.2-.6-1.2-.1v2.5M312.2 282.9l.7 1.3M313.9 281.8l.3-.1a1.27 1.27 0 0 1 1 1.3 1.27 1.27 0 0 1-1 1.2 1.59 1.59 0 0 1-.3-2.4zM317.3 282.3a.78 .78 0 0 0-1-.6 .78 .78 0 0 0-.5 1v.6a.78 .78 0 0 0 .7 .9 .78 .78 0 0 0 .8-.9h-.5M317.8 280.2l.8-2.5 .8 2.5"/>
<path d="M318 281.7v2.5M318.8 282.9l1.2-.1 .1-.8-.4-.3h-.9v2.5M319.5 282.9l.7 1.3M321.2 281.8l.2-.1a1.27 1.27 0 0 1 1.1 1.3 1.27 1.27 0 0 1-1.1 1.2 1.59 1.59 0 0 1-.2-2.4zM325 284.2l.8-2.5 .8 2.5M325.3 283.4h1M328.5 282.3a.71 .71 0 0 0-1.1-.5 1.61 1.61 0 0 0 .2 2.4 .72 .72 0 0 0 .9-.6M329.2 282.9h.8M330.5 281.7h-1.3v2.5h1.3M331.2 282.9l1.2-.1 .2-.4-.1-.4-.4-.3h-.9v2.5M331.9 282.9l.7 1.3M333.6 281.8l.2-.1a1.27 1.27 0 0 1 1 1.3 1.27 1.27 0 0 1-1 1.2 1.59 1.59 0 0 1-.2-2.4z"/>
<path d="M336.8 282.1a.74 .74 0 0 0-.8-.4 .74 .74 0 0 0-.6 .6l.2 .4 1.1 .6 .1 .6a.85 .85 0 0 1-1.4 0M341 282.1a.74 .74 0 0 0-.8-.4 .74 .74 0 0 0-.6 .6l.1 .4 1.2 .6 .1 .6a.85 .85 0 0 1-1.4 0M341.8 284v.2zM342.4 284.2l.8-2.5 .8 2.5M342.7 283.4h1M344.6 284v.2zM357.5 280.2l.8-2.5 .8 2.5M362.3 280.2l.8-2.5 .8 2.5M365 286.7v-27v27M369.7 284.4h-1.2l.8-1.6v2.5M370.2 282.8h1.1l-.8 2.5M371.8 282.8h1.2l-.8 2.5"/>
<path d="M373.6 283.4l.1-.4a.55 .55 0 0 1 .8-.1 .55 .55 0 0 1 0 .8l-1 1.6h1.2M375.2 284.2h1.5M377.6 282.9l.4-.1a1.76 1.76 0 0 1 0 2.5h-.2a2.08 2.08 0 0 1-.2-2.4zM379.2 282.9l.5-.1a1.76 1.76 0 0 1 0 2.5h-.2a2.04 2.04 0 0 1-.3-2.4zM380.7 284.2h1.5M382.9 284h.7M384 282.8h-1.1v2.5h1.1M384.5 284.2h1.5M386.7 284h.6M387.8 282.8h-1.1v2.5h1.1M388.2 282.8v1.8a.64 .64 0 0 0 .7 .7l.5-.7v-1.8M390.1 284.2h1.5"/>
<path d="M392.4 282.9l.4-.1a1.76 1.76 0 0 1 0 2.5h-.1a2.13 2.13 0 0 1-.3-2.4zM394.1 283.3l.4-.5v2.5M403.4 283.5l.6-.5v2.5"/>
</g>
<g font-size="16.8">
<text x="120.2" y="97.8">DIAGRAMA UNIFILAR</text>
<text x="159.3" y="118">INYECCION</text>
<text x="140.5" y="138.2">FOTOVOLTAICA</text>
<text x="116.2" y="158.4">ROGIRO ACEROS S.A.</text>
</g>
<text font-size="7.5" x="399.3" y="270.9">1/7</text>
<text font-size="5.9" x="374.3" y="268.7">3207</text>
<g font-size="5.7">
<text x="169.3" y="7.8">10</text>
<text x="184.9" y="7.8">11</text>
<text x="199.3" y="7.8">12</text>
<text x="214.5" y="7.8">13</text>
<text x="229.3" y="7.8">14</text>
<text x="244.5" y="7.8">15</text>
<text x="259.3" y="7.8">16</text>
<text x="274.5" y="7.8">17</text>
<text x="289.3" y="7.8">18</text>
<text x="304.4" y="7.8">19</text>
<text x="319.3" y="7.8">20</text>
<text x="334.4" y="7.8">21</text>
<text x="349.2" y="7.8">22</text>
<text x="364.1" y="7.8">23</text>
<text x="379.2" y="7.8">24</text>
<text x="394.1" y="7.8">25</text>
<text x="294.2" y="271.3">SISTEMA FOTOVOLTAICO</text>
</g>
<g font-size="5.3">
<text x="76.6" y="281.9">APTO PARA CONSTRUIR</text>
<text x="34.2" y="286.1">23-10-2024</text>
</g>
<text font-size="5.1" x="295" y="264.9">ROGIRO ACEROS S.A.</text>
<g font-size="4.9">
<text x="33.9" y="277.6">07-05-2025</text>
<text x="34.2" y="281.5">25-10-2024</text>
</g>
<g font-size="4.4">
<text x="14.5" y="249.1" transform="rotate(-90 14.5 249.1)">SE RESERVA</text>
<text x="26.8" y="264.2">Rev.</text>
<text x="40.9" y="264.2">Fecha</text>
<text x="60.7" y="264.2">Nombre</text>
<text x="200.7" y="264.2">Fecha</text>
<text x="219.8" y="264.2">Nombre</text>
</g>
<text font-size="3.1" x="76.9" y="268.5">.</text>
<g font-size="2.6">
<text x="76.9" y="272.7">.</text>
<text x="377.8" y="278.3">-</text>
</g>
</svg>
